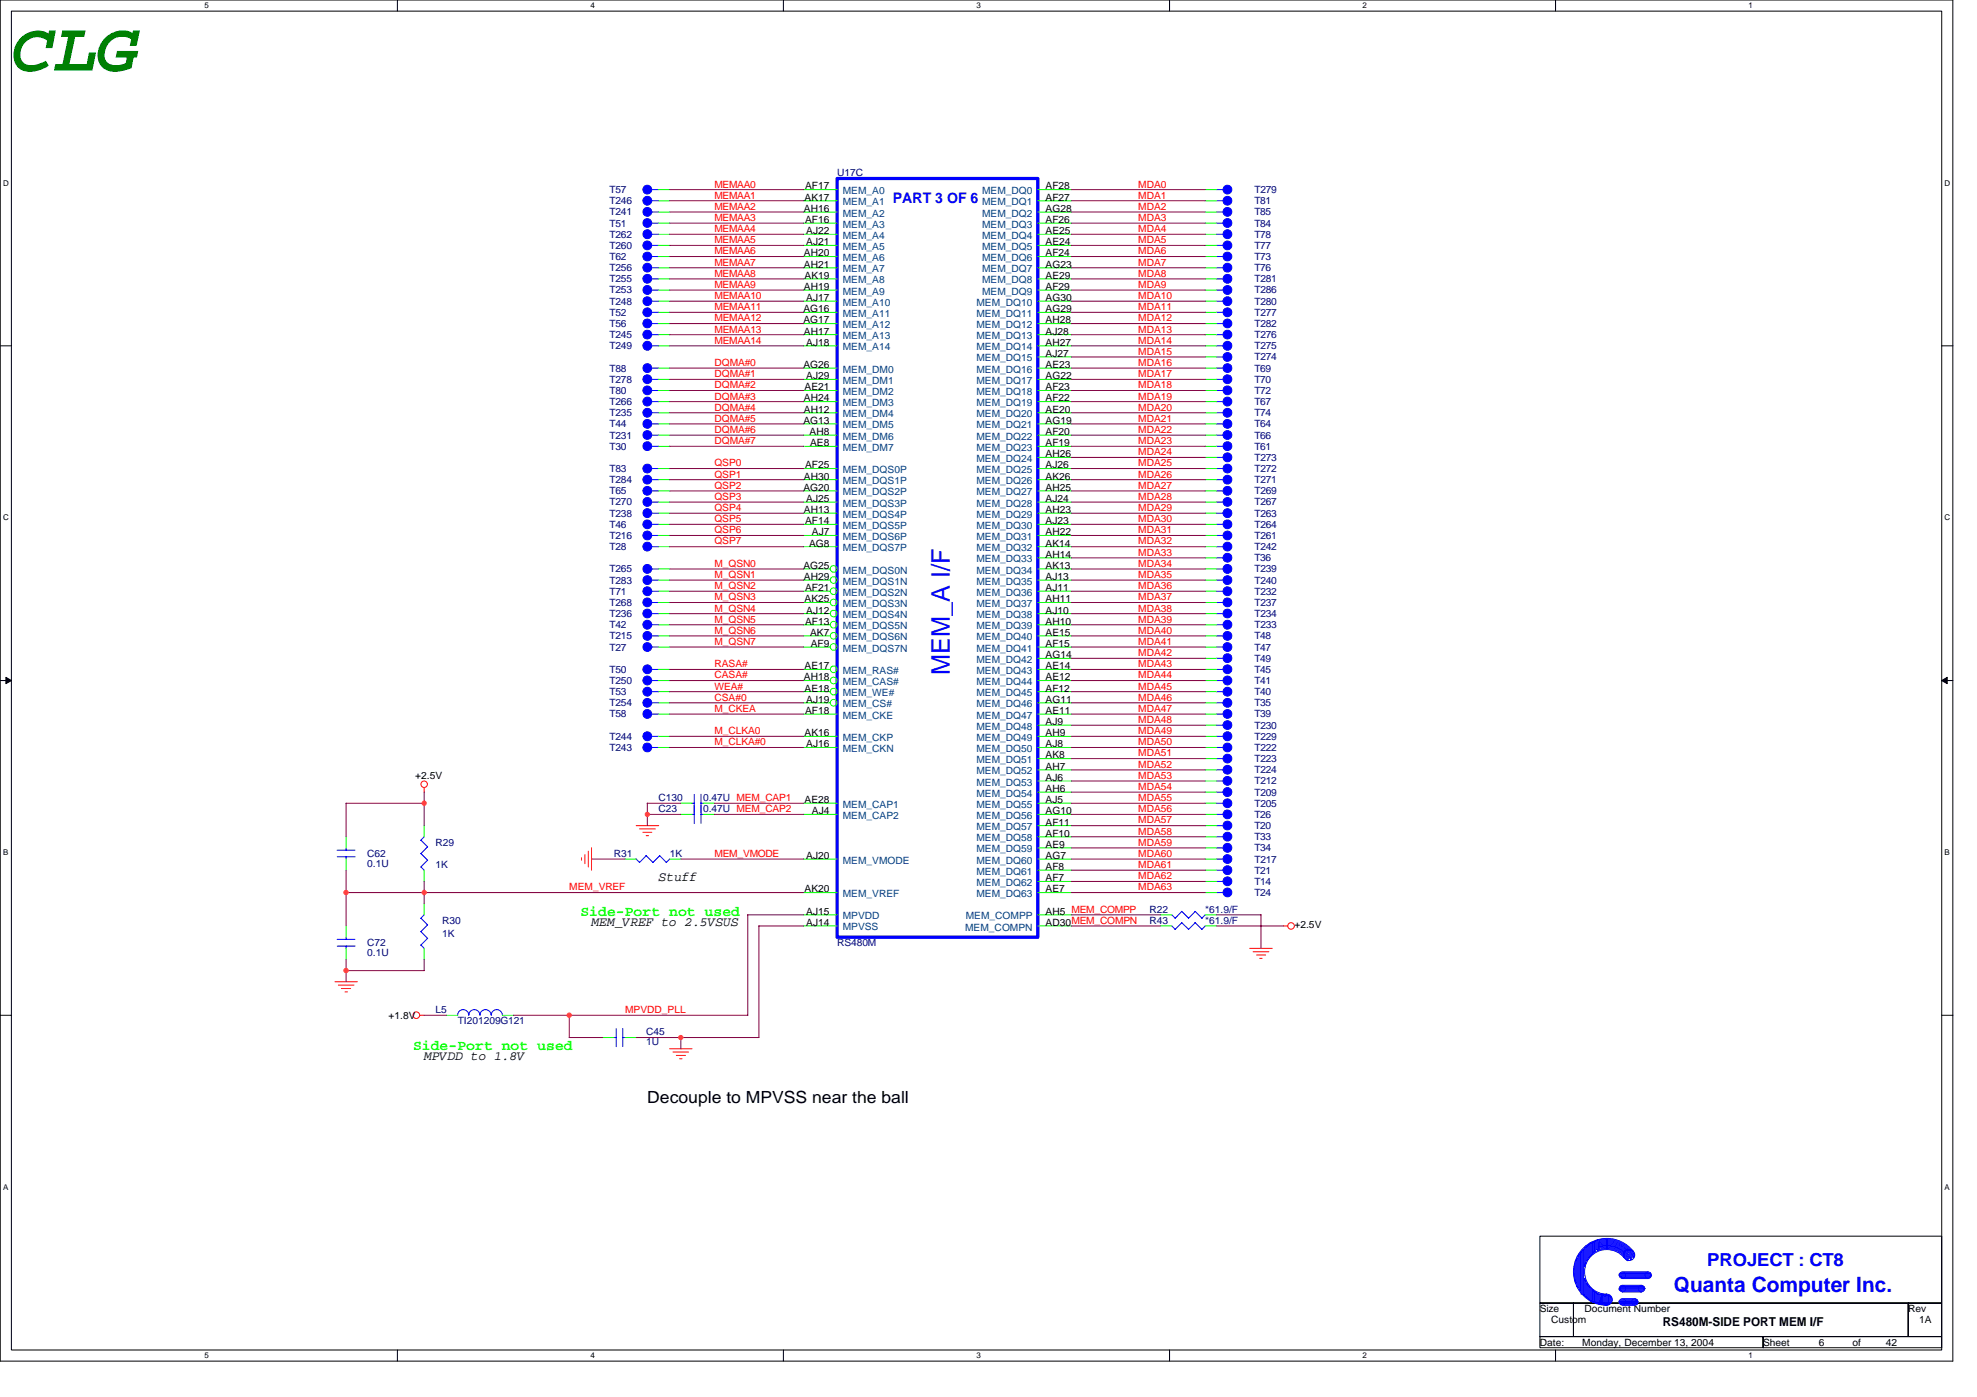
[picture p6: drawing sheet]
<svg xmlns="http://www.w3.org/2000/svg" width="297mm" height="210mm" viewBox="0 0 297 210" stroke-linecap="round" stroke-linejoin="round" font-family="sans-serif">
<path d="M0 0h293.4v204.5h-293.4zM1.7 1.7h290v201.1h-290z" fill="none" stroke="#000" stroke-width=".15"/>
<g fill="#fff">
<path d="M30.7 .2h.7v1.3h-.7z"/>
<path d="M30.7 203h.7v1.4h-.7z"/>
</g>
<path d="M59.7 0v1.7M59.7 202.8v1.7" fill="none" stroke="#000" stroke-width=".15"/>
<g fill="#fff">
<path d="M88.7 .2h.7v1.3h-.7z"/>
<path d="M88.7 203h.7v1.4h-.7z"/>
</g>
<path d="M117.7 0v1.7M117.7 202.8v1.7" fill="none" stroke="#000" stroke-width=".15"/>
<g fill="#fff">
<path d="M146.7 .2h.7v1.3h-.7z"/>
<path d="M146.7 203h.7v1.4h-.7z"/>
</g>
<path d="M175.7 0v1.7M175.7 202.8v1.7" fill="none" stroke="#000" stroke-width=".15"/>
<g fill="#fff">
<path d="M204.7 .2h.7v1.3h-.7z"/>
<path d="M204.7 203h.7v1.4h-.7z"/>
</g>
<path d="M233.7 0v1.7M233.7 202.8v1.7" fill="none" stroke="#000" stroke-width=".15"/>
<g fill="#fff">
<path d="M262.7 .2h.7v1.3h-.7z"/>
<path d="M262.7 203h.7v1.4h-.7z"/>
<path d="M.5 26.8h.8v1.4h-.8z"/>
<path d="M292.2 26.8h.8v1.4h-.8z"/>
<path d="M.5 77.1h.8v1.3h-.8z"/>
<path d="M292.2 77.1h.8v1.3h-.8z"/>
</g>
<path d="M0 52h1.7M291.7 52h1.7" fill="none" stroke="#000" stroke-width=".15"/>
<g fill="#fff">
<path d="M.5 127.4h.7v1.3h-.7z"/>
<path d="M292.2 127.4h.7v1.3h-.7z"/>
</g>
<path d="M0 102.3h1.7M291.7 102.3h1.7" fill="none" stroke="#000" stroke-width=".15"/>
<path d="M.9 101.8l.8 .5-.8 .4zM291.7 102.3l.9-.5v.9z" fill="#000" stroke="#000" stroke-width=".15"/>
<g fill="#fff">
<path d="M.5 177.7h.7v1.3h-.7z"/>
<path d="M292.2 177.7h.7v1.3h-.7z"/>
</g>
<path d="M0 152.5h1.7M291.7 152.5h1.7M231.4 195.8h5v5h-5zM231.4 185.7h60.3v10.1h-60.3zM236.4 195.8h50.3v5h-50.3zM286.7 195.8h5v5h-5zM231.4 200.8h33.5v1.7h-33.5zM264.9 200.8h26.8v1.7h-26.8z" fill="none" stroke="#000" stroke-width=".15"/>
<g fill="none" stroke="#f00" stroke-width=".15">
<path d="M63.7 118.3v.7M87.4 128.9v.3M87.9 128.4v1.4M88.4 127.9v2.4M88.9 127.4v3.3M95.6 124.1h3.4M96.1 124.5h2.4M96.6 125.1h1.3M97.1 125.6h.3M192.8 139.1h.7M50.3 147.5h3.4M50.8 148h2.4"/>
<path d="M51.3 148.5h1.4M51.8 149h.4M63.1 152.5h.7M100.6 157.6h3.4M101.1 158.1h2.4M101.6 158.6h1.4M102.1 159.1h.4M187.8 142.5h3.4M188.3 143h2.3M188.8 143.5h1.4M189.3 144h.3"/>
<circle cx="63.7" cy="117.8" r=".49"/>
<circle cx="194" cy="139.1" r=".49"/>
<circle cx="62.6" cy="152.5" r=".5"/>
</g>
<g fill="#00f" stroke="#00f" stroke-width=".15">
<circle cx="184.4" cy="119" r=".66"/>
<circle cx="97.3" cy="58.7" r=".66"/>
<circle cx="97.3" cy="80.5" r=".66"/>
<circle cx="184.4" cy="43.6" r=".66"/>
<circle cx="184.4" cy="33.5" r=".66"/>
<circle cx="97.3" cy="105.6" r=".66"/>
<circle cx="97.3" cy="28.5" r=".66"/>
<circle cx="184.4" cy="78.8" r=".66"/>
<circle cx="184.4" cy="92.2" r=".66"/>
<circle cx="97.3" cy="36.9" r=".66"/>
<circle cx="184.4" cy="134.1" r=".66"/>
<circle cx="184.4" cy="55.3" r=".66"/>
<circle cx="184.4" cy="40.2" r=".66"/>
<circle cx="97.3" cy="67" r=".66"/>
<circle cx="184.4" cy="110.6" r=".66"/>
<circle cx="184.4" cy="95.5" r=".66"/>
<circle cx="184.4" cy="45.3" r=".66"/>
<circle cx="97.3" cy="38.5" r=".66"/>
<circle cx="97.3" cy="48.6" r=".66"/>
<circle cx="184.4" cy="112.3" r=".66"/>
<circle cx="97.3" cy="103.9" r=".66"/>
<circle cx="184.4" cy="75.4" r=".66"/>
<circle cx="97.3" cy="62" r=".66"/>
<circle cx="97.3" cy="77.1" r=".66"/>
<circle cx="184.4" cy="100.6" r=".66"/>
<circle cx="184.4" cy="51.9" r=".66"/>
<circle cx="184.4" cy="108.9" r=".66"/>
<circle cx="184.4" cy="129.1" r=".66"/>
<circle cx="97.3" cy="95.5" r=".66"/>
<circle cx="184.4" cy="82.1" r=".66"/>
<circle cx="97.3" cy="63.7" r=".66"/>
<circle cx="184.4" cy="97.2" r=".66"/>
<circle cx="97.3" cy="78.8" r=".66"/>
<circle cx="97.3" cy="30.2" r=".66"/>
<circle cx="184.4" cy="41.9" r=".66"/>
<circle cx="184.4" cy="36.9" r=".66"/>
<circle cx="184.4" cy="105.6" r=".66"/>
<circle cx="184.4" cy="132.4" r=".66"/>
<circle cx="97.3" cy="87.2" r=".66"/>
<circle cx="184.4" cy="77.1" r=".66"/>
<circle cx="97.3" cy="92.2" r=".66"/>
<circle cx="97.3" cy="72.1" r=".66"/>
<circle cx="184.4" cy="107.3" r=".66"/>
<circle cx="184.4" cy="130.7" r=".66"/>
<circle cx="97.3" cy="97.2" r=".66"/>
<circle cx="184.4" cy="124" r=".66"/>
<circle cx="184.4" cy="48.6" r=".66"/>
<circle cx="97.3" cy="51.9" r=".66"/>
<circle cx="184.4" cy="68.7" r=".66"/>
<circle cx="184.4" cy="67" r=".66"/>
<circle cx="97.3" cy="110.6" r=".66"/>
<circle cx="184.4" cy="65.4" r=".66"/>
<circle cx="97.3" cy="31.8" r=".66"/>
<circle cx="97.3" cy="43.6" r=".66"/>
<circle cx="97.3" cy="82.1" r=".66"/>
<circle cx="97.3" cy="33.5" r=".66"/>
<circle cx="97.3" cy="90.5" r=".66"/>
<circle cx="184.4" cy="85.5" r=".66"/>
<circle cx="184.4" cy="73.7" r=".66"/>
<circle cx="97.3" cy="107.3" r=".66"/>
<circle cx="97.3" cy="40.2" r=".66"/>
<circle cx="184.4" cy="88.8" r=".66"/>
<circle cx="97.3" cy="55.3" r=".66"/>
<circle cx="184.4" cy="90.5" r=".66"/>
<circle cx="184.4" cy="120.7" r=".66"/>
<circle cx="184.4" cy="127.4" r=".66"/>
<circle cx="184.4" cy="58.7" r=".66"/>
<circle cx="184.4" cy="87.2" r=".66"/>
<circle cx="184.4" cy="83.8" r=".66"/>
<circle cx="184.4" cy="80.5" r=".66"/>
<circle cx="184.4" cy="50.3" r=".66"/>
<circle cx="184.4" cy="38.5" r=".66"/>
<circle cx="97.3" cy="41.9" r=".66"/>
<circle cx="184.4" cy="125.7" r=".66"/>
<circle cx="97.3" cy="73.7" r=".66"/>
<circle cx="97.3" cy="50.3" r=".66"/>
<circle cx="97.3" cy="46.9" r=".66"/>
<circle cx="97.3" cy="60.3" r=".66"/>
<circle cx="97.3" cy="45.3" r=".66"/>
<circle cx="184.4" cy="60.3" r=".66"/>
<circle cx="97.3" cy="93.9" r=".66"/>
<circle cx="97.3" cy="112.3" r=".66"/>
<circle cx="184.4" cy="117.3" r=".66"/>
<circle cx="97.3" cy="88.8" r=".66"/>
<circle cx="184.4" cy="57" r=".66"/>
<circle cx="184.4" cy="35.2" r=".66"/>
<circle cx="97.3" cy="70.4" r=".66"/>
<circle cx="184.4" cy="115.7" r=".66"/>
<circle cx="184.4" cy="62" r=".66"/>
<circle cx="97.3" cy="57" r=".66"/>
<circle cx="184.4" cy="72.1" r=".66"/>
<circle cx="184.4" cy="63.7" r=".66"/>
<circle cx="184.4" cy="114" r=".66"/>
<circle cx="184.4" cy="122.4" r=".66"/>
<circle cx="184.4" cy="70.4" r=".66"/>
<circle cx="184.4" cy="30.2" r=".66"/>
<circle cx="184.4" cy="31.8" r=".66"/>
<circle cx="97.3" cy="102.2" r=".66"/>
<circle cx="97.3" cy="35.2" r=".66"/>
<circle cx="97.3" cy="75.4" r=".66"/>
<circle cx="184.4" cy="103.9" r=".66"/>
<circle cx="97.3" cy="65.4" r=".66"/>
<circle cx="184.4" cy="28.5" r=".66"/>
<circle cx="97.3" cy="85.5" r=".66"/>
<circle cx="97.3" cy="100.6" r=".66"/>
<circle cx="184.4" cy="53.6" r=".66"/>
<circle cx="184.4" cy="46.9" r=".66"/>
<circle cx="184.4" cy="102.2" r=".66"/>
<circle cx="184.4" cy="93.9" r=".66"/>
<circle cx="184.4" cy="98.9" r=".66"/>
</g>
<g fill="none" stroke="#00f" stroke-width=".15">
<path d="M97.9 33.5h1.1M97.9 28.5h1.1M97.9 36.9h1.1M97.9 38.5h1.1M97.9 30.2h1.1M97.9 31.9h1.1M97.9 35.2h1.1M182.8 33.5h1M182.8 28.5h1M182.8 36.9h1M182.8 38.5h1M182.8 30.2h1"/>
<path d="M182.8 31.9h1M182.8 35.2h1M97.9 58.7h1.1M97.9 43.6h1.1M97.9 55.3h1.1M97.9 40.2h1.1M97.9 45.3h1.1M97.9 48.6h1.1M97.9 52h1.1M97.9 41.9h1.1M97.9 50.3h1.1M97.9 46.9h1.1"/>
<path d="M97.9 57h1.1M182.8 58.7h1M182.8 43.6h1M182.8 55.3h1M182.8 40.2h1M182.8 45.3h1M182.8 48.6h1M182.8 52h1M182.8 41.9h1M182.8 50.3h1M182.8 46.9h1M182.8 57h1"/>
<path d="M182.8 53.6h1M97.9 78.8h1.1M97.9 67.1h1.1M97.9 75.4h1.1M97.9 62h1.1M97.9 77.1h1.1M97.9 63.7h1.1M97.9 72.1h1.1M97.9 65.4h1.1M97.9 73.8h1.1M97.9 60.3h1.1M97.9 70.4h1.1"/>
<path d="M182.8 78.8h1M182.8 67.1h1M182.8 75.4h1M182.8 62h1M182.8 77.1h1M182.8 63.7h1M182.8 72.1h1M182.8 68.7h1M182.8 65.4h1M182.8 73.8h1M182.8 60.3h1M182.8 70.4h1"/>
<path d="M97.9 80.5h1.1M97.9 92.2h1.1M97.9 95.5h1.1M97.9 82.1h1.1M97.9 97.2h1.1M97.9 87.2h1.1M97.9 90.5h1.1M97.9 85.5h1.1M97.9 88.8h1.1M97.9 93.9h1.1M182.8 80.5h1M182.8 92.2h1"/>
<path d="M182.8 95.5h1M182.8 82.1h1M182.8 97.2h1M182.8 87.2h1M182.8 90.5h1M182.8 85.5h1M182.8 88.8h1M182.8 83.8h1M182.8 93.9h1M182.8 98.9h1M97.9 105.6h1.1M97.9 110.6h1.1"/>
<path d="M97.9 112.3h1.1M97.9 103.9h1.1M97.9 100.6h1.1M97.9 107.3h1.1M97.9 102.3h1.1M104.3 119.4v4.3M105.3 119.3v4.4M182.8 119h1M182.8 105.6h1M182.8 110.6h1M182.8 112.3h1M182.8 103.9h1"/>
<path d="M182.8 100.6h1M182.8 109h1M182.8 107.3h1M182.8 117.3h1M182.8 115.7h1M182.8 114h1M182.8 102.3h1M50.6 127.7h2.7M50.7 128.7h2.7M52 127.4v.4M52 128.7v.4M63.2 138l1.1 1"/>
<path d="M63.2 140l1.1 1M63.2 126.2l1.1 1.1M63.2 128.2l1.1 1.1M63.2 130.3l.6 .5M63.7 137.5l-.5 .5M63.7 125.7l-.5 .6M64.2 139l-1 1M64.2 127.2l-1 1.1M64.2 129.2l-1 1.1M97.1 128.5l1 1.1M97.1 128.6l-1 1-.5-.5M99.1 128.5l1 1.1 .5-.5"/>
<path d="M99.1 128.6l-1 1M104 120.7h.3M104 122.4h.3M105.3 120.7h.3M105.3 122.4h.3M176 137.4l.6 .6M176 139.1l.6 .5M177.5 136.9l1.1 1.1M177.5 138.6l1.1 1.1 1-1.1M177.6 136.9l-1.1 1.1M177.6 138.6l-1.1 1.1M179.6 136.9l1 1.1"/>
<path d="M179.6 138.6l1 1M179.6 136.9l-1 1.1M181.1 137.5l-.5 .5M181.1 139.1l-.5 .6M182.8 134.1h1M182.8 120.7h1M182.8 129.1h1M182.8 132.4h1M182.8 130.7h1M182.8 124.1h1M182.8 127.4h1M182.8 122.4h1"/>
<path d="M182.8 125.7h1M50.6 141.1h2.7M50.7 142.2h2.7M52 140.8v.4M52 142.1v.4M63.2 142l.6 .5M64.2 141l-1 1M68.8 152.5a.84 .84 0 0 1 .8-.8 .84 .84 0 0 1 .8 .8 .84 .84 0 0 1 .9-.8 .84 .84 0 0 1 .8 .8 .85 .85 0 0 1 .9-.8 .85 .85 0 0 1 .8 .8 .84 .84 0 0 1 .8-.8 .84 .84 0 0 1 .9 .8M92.2 155.9h.4M92.6 154.6v2.7M93.6 155.9h.3M93.6 154.5v2.7"/>
<path d="M236.6 189.9v2.4M236.6 192.3l.2 .5M236.7 189.4v3.4M236.9 189.1v4.2M236.9 193.3l.2 .2M236.9 189.1l-.2 .3M237.3 188.4v5.4M237.3 193.8l.1 .2M237.3 188.4l-.2 .3v4.7M237.4 188.2v5.8M237.4 188.3l.2-.2v6.4M237.7 187.9v6.6"/>
<path d="M237.7 187.9l.2-.2v6.9h.2M238.1 187.4v2.9M238.2 192.4v2.4M238.2 194.8l.2 .2M238.3 192.5l-.2-.4v2.5M238.3 189.7l-.2 .6M238.4 195v-2.2l.2 .3v2.1M238.4 187.2l-.2 .2v2.4M238.6 195.1l.2 .2M238.6 187.1v2.1l-.2 .2v-2.2M238.8 186.9v2.1M238.8 193.3v2"/>
<path d="M238.8 193.3l.1 .2M238.8 186.9l-.2 .2M238.9 195.5h.2M238.9 186.7v2.1l-.1 .1M238.9 193.4v2.1M238.9 186.8h.2M239.3 195.6h.2M239.3 186.7v1.7l-.2 .2v-1.8M239.3 193.8v1.8M239.3 193.8l-.2-.2v1.9M239.4 186.6v1.7l.2-.2M239.5 186.6l-.2 .2"/>
<path d="M239.6 194.1v1.5M239.6 194.1l-.2-.2v1.7M239.8 194.1v1.7l-.2-.2M239.8 186.4v1.7M239.8 194.1l.1 .2M239.8 186.4l-.2 .2v1.5M239.9 194.3v1.5h.2v-1.5M239.9 186.4v1.3l.2 .2v-1.7l-.2 .2M240.1 187.5a3.9 3.9 0 0 1 4.6 1.6M240.1 187.1l1.3-.2a4.2 4.2 0 0 1 3.8 2.4M240.1 187l1.3-.2a4.3 4.3 0 0 1 3.8 2.2M240.1 186.8a4.6 4.6 0 0 1 5.3 2.1"/>
<path d="M240.1 194.5h.2M240.1 187.8a3.5 3.5 0 0 1 4.4 1.6M240.1 187.6a3.7 3.7 0 0 1 4.6 1.8M240.1 187.3l1.3-.2a4 4 0 0 1 3.6 2.2M240.2 186.6a4.7 4.7 0 0 1 5.3 2.2M240.3 187.7l-.1-1.3a4.9 4.9 0 0 1 5.4 2.2M240.4 194.4l.1 1.4h-.2v-1.3M240.4 194.5h.2M240.6 194.5v1.5M240.8 194.5v1.5M240.8 194.4l-.6 1.6h.4M240.9 194.4v1.4"/>
<path d="M240.9 194.5l.2 .3M241 195.8l-.2 .2M241.1 196h.2M241.1 194.8v1.2M241.3 194.6h.2l-.1 1.4M241.3 194.6v1.4M241.4 196h.2M241.6 194.6h.2M241.6 194.6v1.4M241.8 194.6v1.4M241.9 194.8v1M241.9 194.8l.2 .2"/>
<path d="M242 195.8l-.2 .2M242.1 195v.6M243.3 191.4h4.7M243.3 193.8h3.7M243.3 195.5h2.7M243.3 195.8h2.7M243.3 191.4v.2M243.3 195.5v.1M243.3 191.6h4.9M243.3 193.6h3.9l-.3 .2M243.3 193.8l.3 .2M243.3 195.6h2.8"/>
<path d="M243.3 195.8l.3 .2M243.5 191.3h4.5M243.5 193.3h3.5M243.5 195.3h2.5M243.6 191.9h4.4M243.6 194h3.2M243.6 196h2.4M243.8 195.1h1.9M243.8 196.1h1.9M243.8 194.1h2.9M243.8 193.1h2.9M243.8 192.1h3.9"/>
<path d="M243.8 191.1h3.9M244 189a3.4 3.4 0 0 0-5.6 .7 3.4 3.4 0 0 0 3 4.8M245.4 188a5 5 0 0 0-8.5 .9 5 5 0 0 0 4.5 7.2M246 195.3v.2M246.1 195.6l-.2 .2M247 193.3v.2M247 193.4h-3.6l-.1 .2M248 191.3v.2M248 191.8h-4.6l.2 .2M248.1 191.6l-.2 .2"/>
<circle cx="241.4" cy="195.3" r=".83"/>
<circle cx="243.8" cy="191.6" r=".49"/>
<circle cx="243.8" cy="193.6" r=".49"/>
<circle cx="243.8" cy="195.6" r=".49"/>
<circle cx="244.8" cy="188.6" r=".83"/>
<circle cx="245.6" cy="195.6" r=".49"/>
<circle cx="246.6" cy="193.6" r=".49"/>
<circle cx="247.6" cy="191.6" r=".49"/>
</g>
<g fill="none" stroke="#0f0" stroke-width=".15">
<path d="M99 33.5h1.6M99 28.5h1.6M99 36.9h1.6M99 38.5h1.6M99 30.2h1.6M99 31.9h1.6M99 35.2h1.6M120.7 33.5h5.1M120.7 28.5h5.1M120.7 36.9h5.1M120.7 38.5h5.1M120.7 30.2h5.1"/>
<path d="M120.7 31.9h5.1M120.7 35.2h5.1M155.9 33.5h5.1M155.9 28.5h5.1M155.9 36.9h5.1M155.9 38.5h5.1M155.9 30.2h5.1M155.9 31.9h5.1M155.9 35.2h5.1M181.1 33.5h1.7M181.1 28.5h1.7M181.1 36.9h1.7"/>
<path d="M181.1 38.5h1.7M181.1 30.2h1.7M181.1 31.9h1.7M181.1 35.2h1.7M99 58.7h1.6M99 43.6h1.6M99 55.3h1.6M99 40.2h1.6M99 45.3h1.6M99 48.6h1.6M99 52h1.6M99 41.9h1.6"/>
<path d="M99 46.9h1.6M99 50.3h1.6M99 57h1.6M120.7 58.7h5.1M120.7 43.6h5.1M120.7 55.3h5.1M120.7 40.2h5.1M120.7 45.3h5.1M120.7 48.6h5.1M120.7 52h5.1M120.7 41.9h5.1M120.7 46.9h5.1"/>
<path d="M120.7 50.3h5.1M120.7 57h5.1M155.9 58.7h5.1M155.9 43.6h5.1M155.9 55.3h5.1M155.9 40.2h5.1M155.9 45.3h5.1M155.9 48.6h5.1M155.9 52h5.1M155.9 41.9h5.1M155.9 46.9h5.1M155.9 50.3h5.1"/>
<path d="M155.9 57h5.1M155.9 53.6h5.1M181.1 58.7h1.7M181.1 43.6h1.7M181.1 55.3h1.7M181.1 40.2h1.7M181.1 45.3h1.7M181.1 48.6h1.7M181.1 52h1.7M181.1 41.9h1.7M181.1 46.9h1.7M181.1 50.3h1.7"/>
<path d="M181.1 57h1.7M181.1 53.6h1.7M99 78.8h1.6M99 67.1h1.6M99 75.4h1.6M99 62h1.6M99 77.1h1.6M99 63.7h1.6M99 60.3h1.6M99 65.4h1.6M99 70.4h1.6M99 72.1h1.6"/>
<path d="M99 73.8h1.6M120.7 78.8h5.1M120.7 67.1h5.1M120.7 75.4h5.1M120.7 62h5.1M120.7 77.1h5.1M120.7 63.7h5.1M120.7 60.3h5.1M120.7 65.4h5.1M120.7 70.4h5.1M120.7 72.1h5.1M120.7 73.8h5.1"/>
<path d="M155.9 78.8h5.1M155.9 67.1h5.1M155.9 75.4h5.1M155.9 62h5.1M155.9 77.1h5.1M155.9 63.7h5.1M155.9 60.3h5.1M155.9 65.4h5.1M155.9 70.4h5.1M155.9 72.1h5.1M155.9 73.8h5.1M155.9 68.7h5.1"/>
<path d="M181.1 78.8h1.7M181.1 67.1h1.7M181.1 75.4h1.7M181.1 62h1.7M181.1 77.1h1.7M181.1 63.7h1.7M181.1 60.3h1.7M181.1 65.4h1.7M181.1 70.4h1.7M181.1 72.1h1.7M181.1 73.8h1.7M181.1 68.7h1.7"/>
<path d="M99 80.5h1.6M99 92.2h1.6M99 95.5h1.6M99 82.1h1.6M99 97.2h1.6M99 87.2h1.6M99 85.5h1.6M99 88.8h1.6M99 90.5h1.6M99 93.9h1.6M120.7 80.5h5.1M120.7 92.2h4.1"/>
<path d="M120.7 95.5h4.1M120.7 82.1h5.1M120.7 97.2h4.1M120.7 87.2h4.1M120.7 85.5h4.1M120.7 88.8h4.1M120.7 90.5h4.1M120.7 93.9h4.1M155.9 80.5h5.1M155.9 92.2h5.1M155.9 95.5h5.1M155.9 82.1h5.1"/>
<path d="M155.9 97.2h5.1M155.9 87.2h5.1M155.9 85.5h5.1M155.9 88.8h5.1M155.9 90.5h5.1M155.9 93.9h5.1M155.9 83.8h5.1M155.9 98.9h5.1M181.1 80.5h1.7M181.1 92.2h1.7M181.1 95.5h1.7M181.1 82.1h1.7"/>
<path d="M181.1 97.2h1.7M181.1 87.2h1.7M181.1 85.5h1.7M181.1 88.8h1.7M181.1 90.5h1.7M181.1 93.9h1.7M181.1 83.8h1.7M181.1 98.9h1.7M99 105.6h1.6M99 110.6h1.6M99 112.3h1.6M99 103.9h1.6"/>
<path d="M99 100.6h1.6M99 102.3h1.6M99 107.3h1.6M120.7 105.6h4.1M120.7 110.6h5.1M120.7 112.3h5.1M120.7 103.9h4.1M120.7 100.6h4.1M120.7 102.3h4.1M120.7 107.3h5.1M155.9 119h5.1M155.9 105.6h5.1"/>
<path d="M155.9 110.6h5.1M155.9 112.3h5.1M155.9 103.9h5.1M155.9 100.6h5.1M155.9 109h5.1M155.9 102.3h5.1M155.9 107.3h5.1M155.9 114h5.1M155.9 115.7h5.1M155.9 117.3h5.1M181.1 119h1.7M181.1 105.6h1.7"/>
<path d="M181.1 110.6h1.7M181.1 112.3h1.7M181.1 103.9h1.7M181.1 100.6h1.7M181.1 109h1.7M181.1 102.3h1.7M181.1 107.3h1.7M181.1 114h1.7M181.1 115.7h1.7M181.1 117.3h1.7M52 125.7v1.7M52 129.1v1.6"/>
<path d="M52 139.1v1.7M63.7 124.1v1.6M63.7 130.7v1.7M63.7 135.8v1.7M93.9 129.1h1.7M100.6 129.1h1.7M102.3 120.7h1.7M102.3 122.4h1.7M105.6 120.7h1.7M105.6 122.4h1.7M120.7 134.1h5.1M120.7 120.7h5.1"/>
<path d="M120.7 129.1h5.1M120.7 122.4h5.1M120.7 137.5h5.1M120.7 139.1h5.1M155.9 134.1h5.1M155.9 120.7h5.1M155.9 129.1h5.1M155.9 132.4h5.1M155.9 122.4h5.1M155.9 137.5h5.1M155.9 139.1h5.1M155.9 124.1h5.1"/>
<path d="M155.9 125.7h5.1M155.9 127.4h5.1M155.9 130.7h5.1M174.4 137.5h1.7M174.4 139.1h1.7M181.1 134.1h1.7M181.1 120.7h1.7M181.1 129.1h1.7M181.1 132.4h1.7M181.1 122.4h1.7M181.1 137.5h1.7M181.1 139.1h1.7"/>
<path d="M181.1 124.1h1.7M181.1 125.7h1.7M181.1 127.4h1.7M181.1 130.7h1.7M52 142.5v1.7M63.7 142.5v1.7M67.1 152.5h1.7M75.5 152.5h1.6M90.6 155.9h1.6M93.9 155.9h1.7"/>
<circle cx="125.2" cy="85.5" r=".5"/>
<circle cx="125.2" cy="87.2" r=".5"/>
<circle cx="125.2" cy="93.9" r=".5"/>
<circle cx="125.2" cy="95.5" r=".5"/>
<circle cx="125.2" cy="90.5" r=".5"/>
<circle cx="125.2" cy="88.8" r=".5"/>
<circle cx="125.2" cy="92.2" r=".5"/>
<circle cx="125.2" cy="97.2" r=".5"/>
<circle cx="125.2" cy="100.6" r=".5"/>
<circle cx="125.2" cy="105.6" r=".5"/>
<circle cx="125.2" cy="103.9" r=".5"/>
<circle cx="125.2" cy="102.2" r=".5"/>
</g>
<path d="M125.8 26.8h30.1v114h-30.1z" fill="none" stroke="#00f" stroke-width=".49"/>
<g fill="none" stroke="#800040" stroke-width=".15">
<path d="M100.6 33.5h20.2M100.6 31.9h20.2M100.6 38.5h20.2M100.6 30.2h20.2M100.6 36.9h20.2M100.6 28.5h20.2M100.6 35.2h20.2M161 33.5h20.1M161 31.9h20.1M161 38.5h20.1M161 30.2h20.1M161 36.9h20.1"/>
<path d="M161 28.5h20.1M161 35.2h20.1M100.6 45.3h20.2M100.6 41.9h20.2M100.6 40.2h20.2M100.6 43.6h20.2M100.6 52h20.2M100.6 58.7h20.2M100.6 50.3h20.2M100.6 57h20.2M100.6 48.6h20.2M100.6 55.3h20.2"/>
<path d="M100.6 46.9h20.2M161 45.3h20.1M161 41.9h20.1M161 40.2h20.1M161 43.6h20.1M161 52h20.1M161 58.7h20.1M161 50.3h20.1M161 57h20.1M161 48.6h20.1M161 55.3h20.1M161 46.9h20.1"/>
<path d="M161 53.6h20.1M100.6 63.7h20.2M100.6 60.3h20.2M100.6 62h20.2M100.6 78.8h20.2M100.6 70.4h20.2M100.6 77.1h20.2M100.6 75.4h20.2M100.6 67.1h20.2M100.6 73.8h20.2M100.6 65.4h20.2M100.6 72.1h20.2"/>
<path d="M161 63.7h20.1M161 60.3h20.1M161 62h20.1M161 78.8h20.1M161 70.4h20.1M161 77.1h20.1M161 75.4h20.1M161 67.1h20.1M161 73.8h20.1M161 65.4h20.1M161 72.1h20.1M161 68.7h20.1"/>
<path d="M100.6 85.5h20.2M100.6 93.9h20.2M100.6 88.8h20.2M100.6 90.5h20.2M100.6 97.2h20.2M100.6 95.5h20.2M100.6 87.2h20.2M100.6 92.2h20.2M100.6 82.1h20.2M100.6 80.5h20.2M161 85.5h20.1M161 93.9h20.1"/>
<path d="M161 88.8h20.1M161 90.5h20.1M161 97.2h20.1M161 95.5h20.1M161 87.2h20.1M161 92.2h20.1M161 82.1h20.1M161 80.5h20.1M161 98.9h20.1M161 83.8h20.1M63.7 119v5.1M100.6 102.3h20.1"/>
<path d="M100.6 110.6h20.1M100.6 112.3h20.1M100.6 103.9h20.1M100.6 105.6h20.1M100.6 107.3h20.1M100.6 100.6h20.1M161 102.3h20.1M161 110.6h20.1M161 112.3h20.1M161 103.9h20.1M161 105.6h20.1M161 107.3h20.1"/>
<path d="M161 100.6h20.1M161 119h20.1M161 114h20.1M161 117.3h20.1M161 109h20.1M161 115.7h20.1M52 134.1h68.7M52 130.7v8.4M63.7 120.7h-11.7v5M63.7 132.4v3.4M88.9 129.1h5M97.2 122.4h5.1"/>
<path d="M102.3 120.7h-5v3.4M102.3 129.1h18.5M107.3 122.4h13.4M107.3 120.7h13.4M112.3 137.5h8.4M112.3 137.5v15.1M114 139.1v16.8h-18.4M114 139.1h6.8M160.9 137.5h13.5M160.9 139.1h13.5M161 122.4h20.1M161 120.7h20.1"/>
<path d="M161 129.1h20.1M161 124.1h20.1M161 132.4h20.1M161 127.4h20.1M161 130.7h20.1M161 125.7h20.1M161 134.1h20.1M182.8 137.5h6.7v5M182.8 139.1h10M52 144.2v3.3M63.7 152.5h3.4M63.7 144.1v1.7h-11.7"/>
<path d="M77.1 152.5h35.2M85.5 152.5v3.4h5.1M102.3 155.9v1.7"/>
</g>
<g fill="#ff8000" stroke="#ff8000" stroke-width=".15">
<circle cx="97.3" cy="122.4" r=".32"/>
<circle cx="102.3" cy="155.9" r=".33"/>
<circle cx="85.5" cy="152.5" r=".33"/>
<circle cx="63.7" cy="134.1" r=".32"/>
<circle cx="52" cy="134.1" r=".33"/>
<circle cx="63.7" cy="120.7" r=".32"/>
<circle cx="52" cy="145.8" r=".33"/>
</g>
<text font-size="10.7" fill="#008000" x="1.7" y="10.6">CLG</text>
<text font-size="3.9" fill="#00f" x="142.7" y="101.4" transform="rotate(-90 142.7 101.4)">MEM_A I/F</text>
<text font-size="3.2" fill="#00f" x="251.5" y="194.1">Quanta Computer Inc.</text>
<text font-size="2.7" fill="#00f" x="256.5" y="190.2">PROJECT : CT8</text>
<text font-size="2.5" x="97.3" y="165.7">Decouple to MPVSS near the ball</text>
<text font-size="2.2" fill="#00f" x="134.2" y="30.5">PART 3 OF 6</text>
<g font-size="2.2" fill="#0f0">
<text x="87.2" y="137.6">Side-Port not used</text>
<text x="62.1" y="157.7">Side-Port not used</text>
</g>
<g font-size="2">
<text x="99" y="132.4">Stuff</text>
<text x="88.9" y="139.1">MEM_VREF to 2.5VSUS</text>
<text x="63.7" y="159.3">MPVDD to 1.8V</text>
</g>
<text font-size="1.8" x="249.8" y="199.2">RS480M-SIDE PORT MEM I/F</text>
<g font-size="1.5" fill="#000080">
<text x="91.6" y="29">T57</text>
<text x="125.8" y="26.5">U17C</text>
<text x="188.5" y="29">T279</text>
<text x="91.6" y="30.7">T246</text>
<text x="91.6" y="32.4">T241</text>
<text x="91.6" y="34">T51</text>
<text x="91.6" y="35.7">T262</text>
<text x="188.5" y="34">T84</text>
<text x="188.5" y="35.7">T78</text>
<text x="188.5" y="30.7">T81</text>
<text x="188.5" y="32.4">T85</text>
<text x="91.6" y="37.4">T260</text>
<text x="91.6" y="39.1">T62</text>
<text x="91.6" y="40.7">T256</text>
<text x="188.5" y="40.7">T76</text>
<text x="188.5" y="37.4">T77</text>
<text x="188.5" y="39.1">T73</text>
<text x="91.6" y="44.1">T253</text>
<text x="91.6" y="42.4">T255</text>
<text x="91.6" y="47.5">T52</text>
<text x="91.6" y="45.8">T248</text>
<text x="188.5" y="44.1">T286</text>
<text x="188.5" y="45.8">T280</text>
<text x="188.5" y="42.4">T281</text>
<text x="188.5" y="47.5">T277</text>
<text x="91.6" y="49.1">T56</text>
<text x="91.6" y="52.5">T249</text>
<text x="91.6" y="50.8">T245</text>
<text x="188.5" y="52.5">T275</text>
<text x="188.5" y="49.1">T282</text>
<text x="188.5" y="50.8">T276</text>
<text x="91.6" y="59.2">T80</text>
<text x="91.6" y="55.8">T88</text>
<text x="91.6" y="57.5">T278</text>
<text x="188.5" y="55.8">T69</text>
<text x="188.5" y="59.2">T72</text>
<text x="188.5" y="57.5">T70</text>
<text x="188.5" y="54.2">T274</text>
<text x="91.6" y="62.5">T235</text>
<text x="91.6" y="64.2">T44</text>
<text x="91.6" y="60.9">T266</text>
<text x="91.6" y="65.9">T231</text>
<text x="188.5" y="65.9">T66</text>
<text x="188.5" y="60.9">T67</text>
<text x="188.5" y="62.5">T74</text>
<text x="188.5" y="64.2">T64</text>
<text x="91.6" y="67.6">T30</text>
<text x="91.6" y="70.9">T83</text>
<text x="188.5" y="69.2">T273</text>
<text x="188.5" y="67.6">T61</text>
<text x="188.5" y="70.9">T272</text>
<text x="91.6" y="77.6">T238</text>
<text x="91.6" y="72.6">T284</text>
<text x="91.6" y="74.3">T65</text>
<text x="91.6" y="75.9">T270</text>
<text x="188.5" y="75.9">T267</text>
<text x="188.5" y="77.6">T263</text>
<text x="188.5" y="74.3">T269</text>
<text x="188.5" y="72.6">T271</text>
<text x="91.6" y="81">T216</text>
<text x="91.6" y="79.3">T46</text>
<text x="91.6" y="82.7">T28</text>
<text x="188.5" y="79.3">T264</text>
<text x="188.5" y="82.7">T242</text>
<text x="188.5" y="81">T261</text>
<text x="91.6" y="87.7">T283</text>
<text x="91.6" y="89.4">T71</text>
<text x="91.6" y="86">T265</text>
<text x="188.5" y="86">T239</text>
<text x="188.5" y="89.4">T232</text>
<text x="188.5" y="87.7">T240</text>
<text x="188.5" y="84.3">T36</text>
<text x="91.6" y="92.7">T236</text>
<text x="91.6" y="91">T268</text>
<text x="91.6" y="94.4">T42</text>
<text x="188.5" y="92.7">T234</text>
<text x="188.5" y="91">T237</text>
<text x="188.5" y="94.4">T233</text>
<text x="91.6" y="96.1">T215</text>
<text x="91.6" y="97.7">T27</text>
<text x="91.6" y="101.1">T50</text>
<text x="188.5" y="96.1">T48</text>
<text x="188.5" y="101.1">T45</text>
<text x="188.5" y="97.7">T47</text>
<text x="188.5" y="99.4">T49</text>
<text x="91.6" y="106.1">T254</text>
<text x="91.6" y="104.5">T53</text>
<text x="91.6" y="107.8">T58</text>
<text x="91.6" y="102.8">T250</text>
<text x="188.5" y="106.1">T35</text>
<text x="188.5" y="107.8">T39</text>
<text x="188.5" y="104.5">T40</text>
<text x="188.5" y="102.8">T41</text>
<text x="91.6" y="111.1">T244</text>
<text x="91.6" y="112.8">T243</text>
<text x="188.5" y="111.1">T229</text>
<text x="188.5" y="112.8">T222</text>
<text x="188.5" y="109.5">T230</text>
<text x="188.5" y="119.5">T209</text>
<text x="188.5" y="117.9">T212</text>
<text x="188.5" y="116.2">T224</text>
<text x="188.5" y="114.5">T223</text>
<text x="99" y="120.4">C130</text>
<text x="99" y="122">C23</text>
<text x="105.6" y="120.4">0.47U MEM_CAP1</text>
<text x="105.6" y="122">0.47U MEM_CAP2</text>
<text x="188.5" y="124.6">T20</text>
<text x="188.5" y="121.2">T205</text>
<text x="188.5" y="122.9">T26</text>
<text x="55.2" y="128.8">C62</text>
<text x="55.2" y="130.3">0.1U</text>
<text x="65.4" y="127.1">R29</text>
<text x="65.4" y="130.4">1K</text>
<text x="92.2" y="128.8">R31</text>
<text x="100.6" y="128.8">1K</text>
<text x="188.5" y="129.6">T217</text>
<text x="188.5" y="131.3">T21</text>
<text x="188.5" y="127.9">T34</text>
<text x="188.5" y="126.2">T33</text>
<text x="172.7" y="137.1">R22</text>
<text x="181.1" y="137.1">*61.9/F</text>
<text x="188.5" y="134.6">T24</text>
<text x="188.5" y="132.9">T14</text>
<text x="55.2" y="142.2">C72</text>
<text x="55.2" y="143.7">0.1U</text>
<text x="66.4" y="138.8">R30</text>
<text x="66.4" y="140.8">1K</text>
<text x="125.8" y="142.2">RS480M</text>
<text x="172.7" y="138.8">R43</text>
<text x="181.1" y="138.8">*61.9/F</text>
<text x="65.4" y="152.2">L5</text>
<text x="68.8" y="153.9">TI201209G121</text>
<text x="97.1" y="155.6">C45</text>
<text x="97.1" y="157.1">1U</text>
</g>
<g font-size="1.5" fill="#f00">
<text x="107.3" y="29.8">MEMAA1</text>
<text x="107.3" y="28.2">MEMAA0</text>
<text x="171" y="29.8">MDA1</text>
<text x="171" y="28.2">MDA0</text>
<text x="107.3" y="33.2">MEMAA3</text>
<text x="107.3" y="31.5">MEMAA2</text>
<text x="107.3" y="34.9">MEMAA4</text>
<text x="171" y="33.2">MDA3</text>
<text x="171" y="31.5">MDA2</text>
<text x="171" y="34.9">MDA4</text>
<text x="107.3" y="41.6">MEMAA8</text>
<text x="107.3" y="39.9">MEMAA7</text>
<text x="107.3" y="38.2">MEMAA6</text>
<text x="107.3" y="36.6">MEMAA5</text>
<text x="171" y="38.2">MDA6</text>
<text x="171" y="41.6">MDA8</text>
<text x="171" y="36.6">MDA5</text>
<text x="171" y="39.9">MDA7</text>
<text x="107.3" y="44.9">MEMAA10</text>
<text x="107.3" y="43.3">MEMAA9</text>
<text x="107.3" y="46.6">MEMAA11</text>
<text x="171" y="43.3">MDA9</text>
<text x="171" y="46.6">MDA11</text>
<text x="171" y="44.9">MDA10</text>
<text x="107.3" y="51.6">MEMAA14</text>
<text x="107.3" y="50">MEMAA13</text>
<text x="107.3" y="48.3">MEMAA12</text>
<text x="171" y="50">MDA13</text>
<text x="171" y="53.3">MDA15</text>
<text x="171" y="48.3">MDA12</text>
<text x="171" y="51.6">MDA14</text>
<text x="107.3" y="58.4">DQMA#2</text>
<text x="107.3" y="56.7">DQMA#1</text>
<text x="107.3" y="55">DQMA#0</text>
<text x="171" y="55">MDA16</text>
<text x="171" y="58.4">MDA18</text>
<text x="171" y="56.7">MDA17</text>
<text x="107.3" y="63.4">DQMA#5</text>
<text x="107.3" y="60">DQMA#3</text>
<text x="107.3" y="61.7">DQMA#4</text>
<text x="107.3" y="65">DQMA#6</text>
<text x="171" y="65">MDA22</text>
<text x="171" y="60">MDA19</text>
<text x="171" y="63.4">MDA21</text>
<text x="171" y="61.7">MDA20</text>
<text x="107.3" y="70.1">QSP0</text>
<text x="107.3" y="66.7">DQMA#7</text>
<text x="107.3" y="71.8">QSP1</text>
<text x="171" y="71.8">MDA26</text>
<text x="171" y="70.1">MDA25</text>
<text x="171" y="68.4">MDA24</text>
<text x="171" y="66.7">MDA23</text>
<text x="107.3" y="76.8">QSP4</text>
<text x="107.3" y="75.1">QSP3</text>
<text x="107.3" y="73.4">QSP2</text>
<text x="171" y="73.4">MDA27</text>
<text x="171" y="76.8">MDA29</text>
<text x="171" y="75.1">MDA28</text>
<text x="107.3" y="81.8">QSP7</text>
<text x="107.3" y="78.5">QSP5</text>
<text x="107.3" y="80.1">QSP6</text>
<text x="171" y="83.5">MDA33</text>
<text x="171" y="78.5">MDA30</text>
<text x="171" y="81.8">MDA32</text>
<text x="171" y="80.1">MDA31</text>
<text x="107.3" y="85.2">M_QSN0</text>
<text x="107.3" y="88.5">M_QSN2</text>
<text x="107.3" y="86.8">M_QSN1</text>
<text x="171" y="88.5">MDA36</text>
<text x="171" y="86.8">MDA35</text>
<text x="171" y="85.2">MDA34</text>
<text x="107.3" y="93.6">M_QSN5</text>
<text x="107.3" y="90.2">M_QSN3</text>
<text x="107.3" y="95.2">M_QSN6</text>
<text x="107.3" y="91.9">M_QSN4</text>
<text x="171" y="91.9">MDA38</text>
<text x="171" y="93.6">MDA39</text>
<text x="171" y="95.2">MDA40</text>
<text x="171" y="90.2">MDA37</text>
<text x="107.3" y="101.9">CASA#</text>
<text x="107.3" y="96.9">M_QSN7</text>
<text x="107.3" y="100.3">RASA#</text>
<text x="171" y="96.9">MDA41</text>
<text x="171" y="101.9">MDA44</text>
<text x="171" y="98.6">MDA42</text>
<text x="171" y="100.3">MDA43</text>
<text x="107.3" y="103.6">WEA#</text>
<text x="107.3" y="105.3">CSA#0</text>
<text x="107.3" y="107">M_CKEA</text>
<text x="171" y="105.3">MDA46</text>
<text x="171" y="107">MDA47</text>
<text x="171" y="103.6">MDA45</text>
<text x="107.3" y="110.3">M_CLKA0</text>
<text x="107.3" y="112">M_CLKA#0</text>
<text x="171" y="110.3">MDA49</text>
<text x="171" y="113.7">MDA51</text>
<text x="171" y="112">MDA50</text>
<text x="171" y="108.6">MDA48</text>
<text x="171" y="118.7">MDA54</text>
<text x="171" y="117">MDA53</text>
<text x="171" y="115.3">MDA52</text>
<text x="171" y="123.7">MDA57</text>
<text x="171" y="122">MDA56</text>
<text x="171" y="125.4">MDA58</text>
<text x="171" y="120.4">MDA55</text>
<text x="107.3" y="128.8">MEM_VMODE</text>
<text x="171" y="128.8">MDA60</text>
<text x="171" y="127.1">MDA59</text>
<text x="171" y="130.4">MDA61</text>
<text x="85.5" y="133.8">MEM_VREF</text>
<text x="171" y="132.1">MDA62</text>
<text x="171" y="133.8">MDA63</text>
<text x="93.9" y="152.2">MPVDD_PLL</text>
</g>
<g font-size="1.5">
<text x="121" y="28.5">AF17</text>
<text x="157.1" y="28.5">AF28</text>
<text x="120.8" y="31.8">AH16</text>
<text x="120.9" y="30.1">AK17</text>
<text x="121" y="33.5">AF16</text>
<text x="121.1" y="35.2">AJ22</text>
<text x="157.1" y="30.1">AF27</text>
<text x="157.1" y="31.8">AG28</text>
<text x="157.1" y="33.5">AF26</text>
<text x="157.1" y="35.2">AE25</text>
<text x="120.8" y="38.5">AH20</text>
<text x="120.8" y="40.2">AH21</text>
<text x="120.9" y="41.9">AK19</text>
<text x="121.1" y="36.9">AJ21</text>
<text x="157.1" y="36.9">AE24</text>
<text x="157.1" y="38.5">AF24</text>
<text x="157.1" y="40.2">AG23</text>
<text x="157.1" y="41.9">AE29</text>
<text x="120.7" y="46.9">AG16</text>
<text x="120.8" y="43.6">AH19</text>
<text x="121.1" y="45.2">AJ17</text>
<text x="157.1" y="43.6">AF29</text>
<text x="157.1" y="45.2">AG30</text>
<text x="157.1" y="46.9">AG29</text>
<text x="120.7" y="48.6">AG17</text>
<text x="120.8" y="50.3">AH17</text>
<text x="121.1" y="51.9">AJ18</text>
<text x="157.1" y="48.6">AH28</text>
<text x="157.1" y="50.3">AJ28</text>
<text x="157.1" y="51.9">AH27</text>
<text x="157.1" y="53.6">AJ27</text>
<text x="120.7" y="55.3">AG26</text>
<text x="120.9" y="58.7">AE21</text>
<text x="121.1" y="57">AJ29</text>
<text x="157.1" y="55.3">AE23</text>
<text x="157.1" y="57">AG22</text>
<text x="157.1" y="58.7">AF23</text>
<text x="120.7" y="63.7">AG13</text>
<text x="120.8" y="60.3">AH24</text>
<text x="120.8" y="62">AH12</text>
<text x="121.6" y="65.4">AH8</text>
<text x="157.1" y="60.3">AF22</text>
<text x="157.1" y="62">AE20</text>
<text x="157.1" y="63.7">AG19</text>
<text x="157.1" y="65.4">AF20</text>
<text x="121" y="70.4">AF25</text>
<text x="121.7" y="67">AE8</text>
<text x="157.1" y="67">AF19</text>
<text x="157.1" y="68.7">AH26</text>
<text x="157.1" y="70.4">AJ26</text>
<text x="120.7" y="73.7">AG20</text>
<text x="120.8" y="72.1">AH30</text>
<text x="120.8" y="77.1">AH13</text>
<text x="121.1" y="75.4">AJ25</text>
<text x="157.1" y="72.1">AK26</text>
<text x="157.1" y="73.7">AH25</text>
<text x="157.1" y="75.4">AJ24</text>
<text x="157.1" y="77.1">AH23</text>
<text x="121" y="78.8">AF14</text>
<text x="121.6" y="82.1">AG8</text>
<text x="122" y="80.4">AJ7</text>
<text x="157.1" y="78.8">AJ23</text>
<text x="157.1" y="80.4">AH22</text>
<text x="157.1" y="82.1">AK14</text>
<text x="157.1" y="83.8">AH14</text>
<text x="120.7" y="85.5">AG25</text>
<text x="120.8" y="87.1">AH29</text>
<text x="121" y="88.8">AF21</text>
<text x="157.1" y="85.5">AK13</text>
<text x="157.1" y="87.1">AJ13</text>
<text x="157.1" y="88.8">AJ11</text>
<text x="120.9" y="90.5">AK25</text>
<text x="121" y="93.9">AF13</text>
<text x="121.1" y="92.2">AJ12</text>
<text x="121.7" y="95.5">AK7</text>
<text x="157.1" y="90.5">AH11</text>
<text x="157.1" y="92.2">AJ10</text>
<text x="157.1" y="93.9">AH10</text>
<text x="157.1" y="95.5">AE15</text>
<text x="120.9" y="100.6">AE17</text>
<text x="121.8" y="97.2">AF9</text>
<text x="157.1" y="97.2">AF15</text>
<text x="157.1" y="98.9">AG14</text>
<text x="157.1" y="100.6">AE14</text>
<text x="120.8" y="102.2">AH18</text>
<text x="120.9" y="103.9">AE18</text>
<text x="121" y="107.3">AF18</text>
<text x="121.1" y="105.6">AJ19</text>
<text x="157.1" y="102.2">AE12</text>
<text x="157.1" y="103.9">AF12</text>
<text x="157.1" y="105.6">AG11</text>
<text x="157.1" y="107.3">AE11</text>
<text x="120.9" y="110.6">AK16</text>
<text x="121.1" y="112.3">AJ16</text>
<text x="157.1" y="108.9">AJ9</text>
<text x="157.1" y="110.6">AH9</text>
<text x="157.1" y="112.3">AJ8</text>
<text x="157.1" y="114">AK8</text>
<text x="62.4" y="117">+2.5V</text>
<text x="157.1" y="115.7">AH7</text>
<text x="157.1" y="117.3">AJ6</text>
<text x="157.1" y="119">AH6</text>
<text x="120.9" y="120.7">AE28</text>
<text x="122" y="122.3">AJ4</text>
<text x="157.1" y="120.7">AJ5</text>
<text x="157.1" y="122.3">AG10</text>
<text x="157.1" y="124">AF11</text>
<text x="157.1" y="125.7">AF10</text>
<text x="121.1" y="129.1">AJ20</text>
<text x="157.1" y="127.4">AE9</text>
<text x="157.1" y="129.1">AG7</text>
<text x="157.1" y="130.7">AF8</text>
<text x="120.9" y="134.1">AK20</text>
<text x="121.1" y="137.4">AJ15</text>
<text x="157.1" y="132.4">AF7</text>
<text x="157.1" y="134.1">AE7</text>
<text x="157.1" y="137.4">AH5 MEM_COMPP</text>
<text x="121.1" y="139.1">AJ14</text>
<text x="157.1" y="139.1">AD30MEM_COMPN</text>
<text x="194.5" y="139.5">+2.5V</text>
<text x="58.4" y="153.1">+1.8V</text>
<text x="231.4" y="197.1">Size</text>
<text x="238.1" y="197.1">Document Number</text>
<text x="286.7" y="197.1">Rev</text>
<text x="231.4" y="202.2">Date:</text>
<text x="233.1" y="198.8">Custom</text>
<text x="237.7" y="202.2">Monday, December 13, 2004</text>
<text x="264.9" y="202.2">Sheet</text>
<text x="273.3" y="202.2">6</text>
<text x="278.3" y="202.2">of</text>
<text x="283.4" y="202.2">42</text>
<text x="288.4" y="198.8">1A</text>
</g>
<g font-size="1.5" fill="#004080">
<text x="126.6" y="29.2">MEM_A0</text>
<text x="147.5" y="29.2">MEM_DQ0</text>
<text x="126.6" y="30.8">MEM_A1</text>
<text x="126.6" y="32.5">MEM_A2</text>
<text x="126.6" y="34.2">MEM_A3</text>
<text x="126.6" y="35.9">MEM_A4</text>
<text x="147.5" y="30.8">MEM_DQ1</text>
<text x="147.5" y="32.5">MEM_DQ2</text>
<text x="147.5" y="34.2">MEM_DQ3</text>
<text x="147.5" y="35.9">MEM_DQ4</text>
<text x="126.6" y="37.5">MEM_A5</text>
<text x="126.6" y="39.2">MEM_A6</text>
<text x="126.6" y="40.9">MEM_A7</text>
<text x="147.5" y="37.6">MEM_DQ5</text>
<text x="147.5" y="39.2">MEM_DQ6</text>
<text x="147.5" y="40.9">MEM_DQ7</text>
<text x="126.6" y="42.6">MEM_A8</text>
<text x="126.6" y="44.3">MEM_A9</text>
<text x="126.6" y="45.9">MEM_A10</text>
<text x="126.6" y="47.6">MEM_A11</text>
<text x="146.7" y="45.9">MEM_DQ10</text>
<text x="146.7" y="47.6">MEM_DQ11</text>
<text x="147.5" y="42.6">MEM_DQ8</text>
<text x="147.5" y="44.3">MEM_DQ9</text>
<text x="126.6" y="49.3">MEM_A12</text>
<text x="126.6" y="51">MEM_A13</text>
<text x="126.6" y="52.6">MEM_A14</text>
<text x="146.7" y="49.3">MEM_DQ12</text>
<text x="146.7" y="51">MEM_DQ13</text>
<text x="146.7" y="52.6">MEM_DQ14</text>
<text x="126.6" y="56">MEM_DM0</text>
<text x="126.6" y="57.7">MEM_DM1</text>
<text x="126.6" y="59.4">MEM_DM2</text>
<text x="146.7" y="54.3">MEM_DQ15</text>
<text x="146.7" y="56">MEM_DQ16</text>
<text x="146.7" y="57.7">MEM_DQ17</text>
<text x="146.7" y="59.4">MEM_DQ18</text>
<text x="126.6" y="61">MEM_DM3</text>
<text x="126.6" y="62.7">MEM_DM4</text>
<text x="126.6" y="64.4">MEM_DM5</text>
<text x="146.7" y="61">MEM_DQ19</text>
<text x="146.7" y="62.7">MEM_DQ20</text>
<text x="146.7" y="64.4">MEM_DQ21</text>
<text x="126.6" y="66.1">MEM_DM6</text>
<text x="126.6" y="67.7">MEM_DM7</text>
<text x="126.6" y="71.1">MEM_DQS0P</text>
<text x="146.7" y="66.1">MEM_DQ22</text>
<text x="146.7" y="67.7">MEM_DQ23</text>
<text x="146.7" y="69.4">MEM_DQ24</text>
<text x="146.7" y="71.1">MEM_DQ25</text>
<text x="126.6" y="72.8">MEM_DQS1P</text>
<text x="126.6" y="74.4">MEM_DQS2P</text>
<text x="126.6" y="76.1">MEM_DQS3P</text>
<text x="126.6" y="77.8">MEM_DQS4P</text>
<text x="146.7" y="72.8">MEM_DQ26</text>
<text x="146.7" y="74.4">MEM_DQ27</text>
<text x="146.7" y="76.1">MEM_DQ28</text>
<text x="146.7" y="77.8">MEM_DQ29</text>
<text x="126.6" y="79.5">MEM_DQS5P</text>
<text x="126.6" y="81.1">MEM_DQS6P</text>
<text x="126.6" y="82.8">MEM_DQS7P</text>
<text x="146.7" y="79.5">MEM_DQ30</text>
<text x="146.7" y="81.1">MEM_DQ31</text>
<text x="146.7" y="82.8">MEM_DQ32</text>
<text x="126.6" y="86.2">MEM_DQS0N</text>
<text x="126.6" y="87.8">MEM_DQS1N</text>
<text x="126.6" y="89.5">MEM_DQS2N</text>
<text x="146.7" y="84.5">MEM_DQ33</text>
<text x="146.7" y="86.2">MEM_DQ34</text>
<text x="146.7" y="87.8">MEM_DQ35</text>
<text x="146.7" y="89.5">MEM_DQ36</text>
<text x="126.6" y="91.2">MEM_DQS3N</text>
<text x="126.6" y="92.9">MEM_DQS4N</text>
<text x="126.6" y="94.6">MEM_DQS5N</text>
<text x="146.7" y="91.2">MEM_DQ37</text>
<text x="146.7" y="92.9">MEM_DQ38</text>
<text x="146.7" y="94.6">MEM_DQ39</text>
<text x="126.6" y="96.2">MEM_DQS6N</text>
<text x="126.6" y="97.9">MEM_DQS7N</text>
<text x="126.6" y="101.3">MEM_RAS#</text>
<text x="146.7" y="96.2">MEM_DQ40</text>
<text x="146.7" y="97.9">MEM_DQ41</text>
<text x="146.7" y="99.6">MEM_DQ42</text>
<text x="146.7" y="101.3">MEM_DQ43</text>
<text x="126.6" y="102.9">MEM_CAS#</text>
<text x="126.6" y="104.6">MEM_WE#</text>
<text x="126.6" y="106.3">MEM_CS#</text>
<text x="126.6" y="108">MEM_CKE</text>
<text x="146.7" y="102.9">MEM_DQ44</text>
<text x="146.7" y="104.6">MEM_DQ45</text>
<text x="146.7" y="106.3">MEM_DQ46</text>
<text x="146.7" y="108">MEM_DQ47</text>
<text x="126.6" y="111.3">MEM_CKP</text>
<text x="126.6" y="113">MEM_CKN</text>
<text x="146.7" y="109.6">MEM_DQ48</text>
<text x="146.7" y="111.3">MEM_DQ49</text>
<text x="146.7" y="113">MEM_DQ50</text>
<text x="146.7" y="114.7">MEM_DQ51</text>
<text x="146.7" y="116.4">MEM_DQ52</text>
<text x="146.7" y="118">MEM_DQ53</text>
<text x="146.7" y="119.7">MEM_DQ54</text>
<text x="126.6" y="121.4">MEM_CAP1</text>
<text x="126.6" y="123">MEM_CAP2</text>
<text x="146.7" y="121.4">MEM_DQ55</text>
<text x="146.7" y="123">MEM_DQ56</text>
<text x="146.7" y="124.7">MEM_DQ57</text>
<text x="126.6" y="129.8">MEM_VMODE</text>
<text x="146.7" y="126.4">MEM_DQ58</text>
<text x="146.7" y="128.1">MEM_DQ59</text>
<text x="146.7" y="129.8">MEM_DQ60</text>
<text x="146.7" y="131.4">MEM_DQ61</text>
<text x="126.6" y="134.8">MEM_VREF</text>
<text x="146.7" y="133.1">MEM_DQ62</text>
<text x="146.7" y="134.8">MEM_DQ63</text>
<text x="126.6" y="138.1">MPVDD</text>
<text x="126.6" y="139.8">MPVSS</text>
<text x="145" y="139.8">MEM_COMPN</text>
<text x="145.1" y="138.1">MEM_COMPP</text>
</g>
<g font-size="1.2">
<text x="30.7" y="1.3">5</text>
<text x="88.7" y="1.3">4</text>
<text x="146.7" y="1.3">3</text>
<text x="204.7" y="1.3">2</text>
<text x="262.7" y="1.3">1</text>
<text x=".5" y="27.9">D</text>
<text x="292.2" y="27.9">D</text>
<text x=".5" y="78.2">C</text>
<text x="292.2" y="78.2">C</text>
<text x=".5" y="128.5">B</text>
<text x="292.2" y="128.5">B</text>
<text x=".5" y="178.8">A</text>
<text x="292.2" y="178.8">A</text>
<text x="30.7" y="204.1">5</text>
<text x="88.7" y="204.1">4</text>
<text x="146.7" y="204.1">3</text>
<text x="204.7" y="204.1">2</text>
<text x="262.7" y="204.1">1</text>
</g>
</svg>
